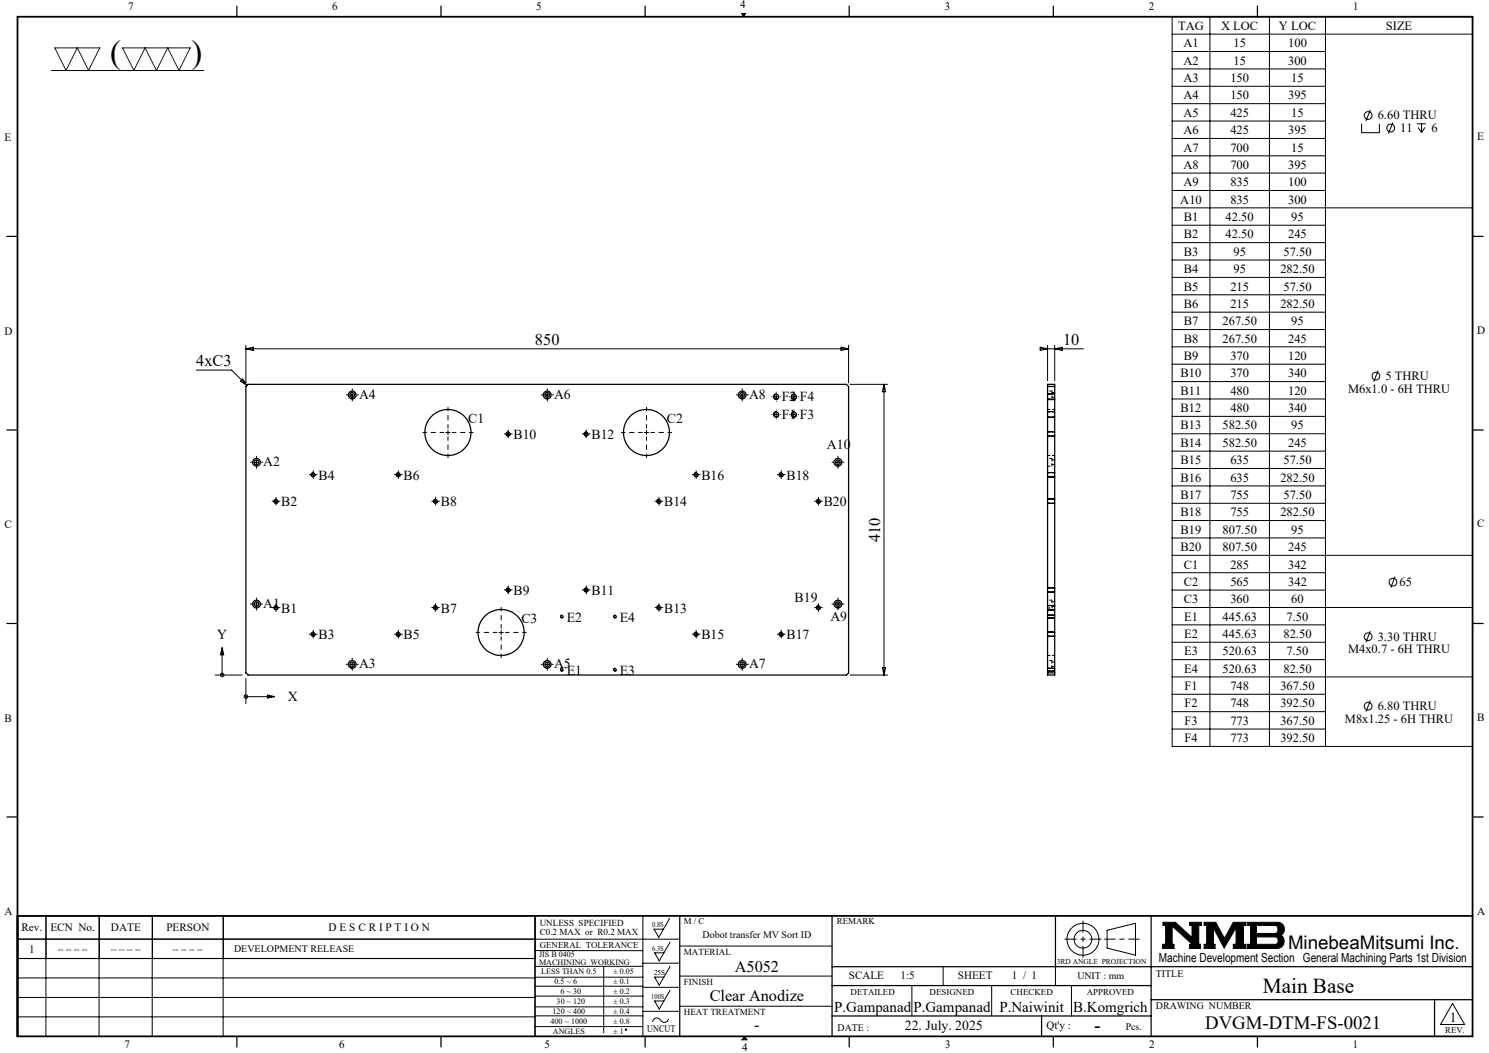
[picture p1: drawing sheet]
<svg xmlns="http://www.w3.org/2000/svg" width="420mm" height="297mm" viewBox="0 0 420 297" stroke-linecap="round" stroke-linejoin="round" font-family="sans-serif">
<g fill="none" stroke="#000" stroke-width=".28">
<path d="M14.5 19.9h43M209.2 3.8h1.1l-.6 .9zM330.6 4.7h84.8v205.8h-84.8zM330.6 14.5h43.3M330.6 19.4h43.3M330.6 9.6h84.8M341.3 4.7v205.8M358.1 4.7v205.8M373.9 4.7v205.8M330.6 24.3h43.3M330.6 29.2h43.3M330.6 34.1h43.3"/>
<path d="M330.6 39h43.3M384.1 34.9v2.5h5v-2.5M386.5 31l-1.2 3.1M392.9 34.5l-1.2 3.2M399.7 34.9h2.5M400 35.9l1 1.5M401 34.9v2.5M401.9 35.9l-.9 1.5M330.6 44h43.3M330.6 48.8h43.3M330.6 53.7h43.3M330.6 58.6h84.8"/>
<path d="M330.6 63.5h43.3M330.6 68.4h43.3M330.6 73.3h43.3M330.6 78.2h43.3M69.4 98.4h170M69.4 97.4v10.6M69.4 98.4l2-.5v.9zM237.2 97.9l2.2 .5-2.2 .4zM239.4 97.4v10.6M293.4 98.4h12.2M293.4 97.9l2.1 .5-2.1 .4zM295.5 97.4v10"/>
<path d="M297.5 97.4v10M297.5 98.4l2.1-.5v.9zM330.6 83.1h43.3M330.6 88h43.3M330.6 93h43.3M330.6 97.8h43.3M55.4 104.4h9.9l4.3 4.3M67.8 107.5l.7-.6 1.1 1.8zM98.7 111.4h1.2M99.3 110.8v1.2M153.7 111.4h1.2M154.3 110.8v1.2"/>
<path d="M208.7 111.4h1.2M209.3 110.8v1.2M218.3 116.9h1.2M218.3 111.9h1.2M218.9 111.3v1.2M218.9 116.3v1.2M219.1 116.1a.79 .79 0 0 0-.9 .6 .79 .79 0 0 0 .6 1 .79 .79 0 0 0 .9-.6M219.1 111.1a.8 .8 0 0 0-.9 .6 .8 .8 0 0 0 .5 1 .8 .8 0 0 0 1-.6M223.3 116.9h1.2M223.3 111.9h1.2M223.9 111.3v1.2M223.9 116.3v1.2"/>
<path d="M224.2 116.1a.79 .79 0 0 0-1 .6 .79 .79 0 0 0 .6 1 .79 .79 0 0 0 .9-.6M224.2 111.1a.8 .8 0 0 0-1 .6 .8 .8 0 0 0 .5 1 .8 .8 0 0 0 1-.6M239.7 108.4h10.6M249.3 108.4v82M249.3 108.4l.5 2.1h-.9zM295.5 116.1h2M295.5 117.7h2M295.5 111.1h2M295.5 112.7h2M330.6 102.7h43.3M330.6 107.6h43.3M330.6 112.5h43.3"/>
<path d="M330.6 117.4h43.3M388.7 104.5l-1.2 3.1M71.8 130.4h1.2M72.4 129.8v1.2M87.7 133.9h1.2M88.3 133.3v1.2M88.5 133.3a.61 .61 0 0 0-.7 .4 .61 .61 0 0 0 .4 .8 .61 .61 0 0 0 .7-.4M111.8 133.9h1.2M112.4 133.3v1.2M112.5 133.3a.61 .61 0 0 0-.7 .4 .61 .61 0 0 0 .4 .8 .61 .61 0 0 0 .7-.4M125.7 122h1.3M126.4 121.4v1.2"/>
<path d="M142.7 122.4h1.2M143.3 121.8v1.2M143.5 121.8a.61 .61 0 0 0-.7 .4 .61 .61 0 0 0 .4 .8 .61 .61 0 0 0 .7-.4M164.7 122.4h1.2M165.3 121.8v1.2M165.5 121.8a.59 .59 0 0 0-.7 .4 .59 .59 0 0 0 .4 .8 .59 .59 0 0 0 .7-.4M181.8 122h1.2M182.4 121.4v1.2M195.8 133.9h1.2M196.4 133.3v1.2M196.5 133.3a.61 .61 0 0 0-.7 .4 .61 .61 0 0 0 .4 .8 .61 .61 0 0 0 .7-.4M219.7 133.9h1.2"/>
<path d="M220.3 133.3v1.2M220.5 133.3a.59 .59 0 0 0-.7 .4 .59 .59 0 0 0 .4 .8 .59 .59 0 0 0 .7-.4M235.8 130.4h1.2M236.4 129.8v1.2M295.5 133.3h2M295.5 134.5h2M295.5 121.8h2M295.5 123h2M330.6 122.3h43.3M330.6 127.2h43.3M330.6 132.1h43.3M330.6 137.1h43.3"/>
<path d="M77.3 141.4h1.2M77.9 140.8v1.2M78 140.8a.6 .6 0 0 0-.7 .5 .6 .6 0 0 0 .4 .7 .6 .6 0 0 0 .7-.5M122.2 141.4h1.2M122.8 140.8v1.2M123 140.8a.6 .6 0 0 0-.7 .5 .6 .6 0 0 0 .4 .7 .6 .6 0 0 0 .7-.5M185.2 141.4h1.2M185.8 140.8v1.2M186 140.8a.6 .6 0 0 0-.7 .5 .6 .6 0 0 0 .4 .7 .6 .6 0 0 0 .7-.5M230.3 141.4h1.2M230.9 140.8v1.2M231 140.8a.6 .6 0 0 0-.7 .5 .6 .6 0 0 0 .4 .7 .6 .6 0 0 0 .7-.5"/>
<path d="M295.5 140.8h2M295.5 142h2M330.6 142h43.3M330.6 146.8h43.3M330.6 151.7h43.3M330.6 156.6h84.8M71.8 170.4h1.2M72.4 169.8v1.2M77.3 171.4h1.2M77.9 170.8v1.2M78 170.8a.61 .61 0 0 0-.7 .4 .61 .61 0 0 0 .4 .8 .61 .61 0 0 0 .7-.4M87.7 178.9h1.2"/>
<path d="M88.3 178.3v1.2M88.5 178.3a.6 .6 0 0 0-.7 .5 .6 .6 0 0 0 .4 .7 .6 .6 0 0 0 .7-.5M111.8 178.9h1.2M112.4 178.3v1.2M112.5 178.3a.6 .6 0 0 0-.7 .5 .6 .6 0 0 0 .4 .7 .6 .6 0 0 0 .7-.5M122.2 171.4h1.2M122.8 170.8v1.2M123 170.8a.61 .61 0 0 0-.7 .4 .61 .61 0 0 0 .4 .8 .61 .61 0 0 0 .7-.4M140.8 178.4h1.2M141.4 177.8v1.2M142.7 166.4h1.2M143.3 165.8v1.2"/>
<path d="M143.5 165.8a.61 .61 0 0 0-.7 .4 .61 .61 0 0 0 .4 .8 .61 .61 0 0 0 .7-.5M158.6 173.5a.4 .4 0 0 0-.5 .3 .4 .4 0 0 0 .3 .5 .4 .4 0 0 0 .5-.3M164.7 166.4h1.2M165.3 165.8v1.2M165.5 165.8a.59 .59 0 0 0-.7 .4 .59 .59 0 0 0 .4 .7 .59 .59 0 0 0 .7-.4M173.6 173.5a.4 .4 0 0 0-.5 .3 .4 .4 0 0 0 .3 .5 .4 .4 0 0 0 .4-.3M185.2 171.4h1.2M185.8 170.8v1.2M186 170.8a.61 .61 0 0 0-.7 .4 .61 .61 0 0 0 .4 .8 .61 .61 0 0 0 .7-.4M195.8 178.9h1.2M196.4 178.3v1.2M196.5 178.3a.6 .6 0 0 0-.7 .5 .6 .6 0 0 0 .4 .7 .6 .6 0 0 0 .7-.5"/>
<path d="M219.7 178.9h1.2M220.3 178.3v1.2M220.5 178.3a.58 .58 0 0 0-.7 .4 .58 .58 0 0 0 .4 .8 .58 .58 0 0 0 .7-.5M230.3 171.4h1.2M230.9 170.8v1.2M231 170.8a.61 .61 0 0 0-.7 .4 .61 .61 0 0 0 .4 .8 .61 .61 0 0 0 .7-.4M235.8 170.4h1.2M236.4 169.8v1.2M295.5 170.8h2M295.5 172h2M295.5 178.3h2M295.5 179.5h2"/>
<path d="M295.5 165.8h2M295.5 167h2M295.5 173.5h2M295.5 174.3h2M330.6 161.5h43.3M330.6 166.4h43.3M330.6 171.3h84.8M330.6 176.2h43.3M386.5 178l-1.2 3.1M393.5 162.6l-1.2 3.2M60.7 190.4h7.6M62.7 182.6l.4 2.1h-.9z"/>
<path d="M62.7 184.7v5.7M69.4 191.4v7.1M69.4 196.5h6M75.4 196l2.1 .5-2.1 .4zM98.7 187.4h1.2M99.3 186.8v1.2M153.7 187.4h1.2M154.3 186.8v1.2M158.6 188.5a.39 .39 0 0 0-.5 .3 .39 .39 0 0 0 .3 .5 .39 .39 0 0 0 .5-.3M173.6 188.5a.39 .39 0 0 0-.5 .3 .39 .39 0 0 0 .3 .5 .39 .39 0 0 0 .4-.3M208.7 187.4h1.2M209.3 186.8v1.2"/>
<path d="M239.7 190.4h10.6M248.9 188.3h.9l-.5 2.1zM295.5 188.5h2M295.5 189.3h2M330.6 181.1h43.3M330.6 186.1h43.3M330.6 190.9h84.8M330.6 195.8h43.3M386.5 197.6l-1.2 3.1M330.6 200.7h43.3M330.6 205.6h43.3M13 258.3l-.1 34"/>
<path d="M27.9 258.3v34M28 258.3v12M42.9 258.3v34M43 258.3v12M62.9 258.3v34M63 258.3v12M150.9 258.3v34M181.3 258.3v34M188.9 259l-3.1 5.4-1.3-2.3h2.6M4.9 264.9h186.8M4.9 275.8h146M5 270.3v-12h146v12l-146.1 .1"/>
<path d="M150.9 278.2h30.4M150.9 275.6h30.4M150.9 272.6h30.4M150.9 268.1h30.4M170.3 272.6v18.7M181.3 271.7h10.4M181.3 278.5h10.4M189 279.3l-3.1 5.3-1.3-2.3h2.7M189 265.7l-3.1 5.3-1.3-2.3h2.7M189 272.6l-3.1 5.3-1.3-2.3h2.7M191.7 266.8h43M191.7 275.3h43"/>
<path d="M257.2 278v8.6M266 272.7v5.3M279.7 278v8.6M297.7 272.7v5.3M302.2 278v8.6M312.3 262.4l8-2v9l-8-2zM328 260.1h3.5l4.7 4.3v-3.4h-.6v-.9h3.2v.9h-.7v5.3h.5v1.2h-3v-1.2h.7l-5.7-5.1v5.1h.6v1.2h-3.3v-1.2h.9v-5.3h-.8zM339.7 260.1h3.2l2.5 4.6 2.5-4.6h3.5v.9h-.7v5.3h.7v1.2h-3.5v-1.2h.8v-4.6l-3.4 5.7-3-5.7v4.6h.4v1.2h-3v-1.2h.7v-5.3h-.7zM351.9 260.1h8.4a1.97 1.97 0 0 1 1.9 1.5 1.97 1.97 0 0 1-.9 2.2 2.03 2.03 0 0 1 .8 2.2 2.03 2.03 0 0 1-1.8 1.5h-8.4v-1.2h.8v-5.3h-.8zM354.4 261h5.4l.6 .5v1.2l-.7 .6h-5.3zM354.4 264.3h5.4l.6 .4 .1 1-.6 .6h-5.5zM4.9 281.3h146"/>
<path d="M4.9 286.8h146M150.9 280.9h30.4M150.9 286.5h30.4M150.9 284h30.4M150.9 289.6h30.4M181.3 285.3h10.4M188.6 287.4a1.34 1.34 0 0 1-1.3 1 1.34 1.34 0 0 1-1.3-1 1.16 1.16 0 0 0-1.2-.2 1.16 1.16 0 0 0-.7 1.1M191.7 283.8h43M210 292.3l.7 1M409.7 283l3.4 6h-6.8z"/>
<circle cx="385.9" cy="32.6" r="1.09"/>
<circle cx="392.3" cy="36.1" r="1.1"/>
<circle cx="388.1" cy="106.1" r="1.09"/>
<circle cx="385.9" cy="179.6" r="1.09"/>
<circle cx="392.9" cy="164.2" r="1.1"/>
<circle cx="62.7" cy="190.4" r=".49"/>
<circle cx="69.4" cy="196.5" r=".5"/>
<circle cx="385.9" cy="199.2" r="1.08"/>
<circle cx="305.5" cy="264.9" r="2.51"/>
<circle cx="305.5" cy="264.9" r="4.5"/>
<circle cx="176.6" cy="290.4" r=".2"/>
</g>
<path d="M311.6 264.9h9.7" fill="none" stroke="#000" stroke-width=".28" stroke-dasharray="15.2 1.3 1.3 1.3" stroke-dashoffset="12.3"/>
<path d="M305.5 259.8v10.2M300.4 264.9h10.2" fill="none" stroke="#000" stroke-width=".28" stroke-dasharray="15.2 1.3 1.3 1.3" stroke-dashoffset="12"/>
<g fill="none" stroke="#000" stroke-width=".35">
<path d="M66.8 1.7v3M124.4 1.7v3M182 1.7v3M239.5 1.7v3M297.1 1.7v3M354.7 1.7v3M1.9 66.7h3M415.4 66.7h3M69.4 109l.6-.6h168.8l.6 .6v80.8l-.6 .6h-168.8l-.6-.6zM295.5 108.4h2v82h-2zM295.5 109h2M1.9 121.3h3"/>
<path d="M415.4 121.3h3M1.9 175.9h3M415.4 175.9h3M295.5 189.8h2M1.9 230.4h3M415.4 230.4h3M150.9 258.3v34M191.7 258.3v34M234.7 258.3v34M297.7 258.3v14.4M324.7 258.3v34M234.7 272.7h180.7"/>
<path d="M234.7 278h90M66.8 292.3v3M124.4 292.3v3M182 292.3v3M234.7 286.6h90M239.5 292.3v3M293.8 286.6v5.7M297.1 292.3v3M324.7 282h90.7M354.7 292.3v3M404.6 282v10.3"/>
<circle cx="99.3" cy="111.4" r=".66"/>
<circle cx="99.3" cy="111.4" r="1.1"/>
<circle cx="154.3" cy="111.4" r=".66"/>
<circle cx="154.3" cy="111.4" r="1.1"/>
<circle cx="209.3" cy="111.4" r=".66"/>
<circle cx="209.3" cy="111.4" r="1.1"/>
<circle cx="218.9" cy="111.9" r=".68"/>
<circle cx="218.9" cy="116.9" r=".68"/>
<circle cx="224" cy="116.9" r=".68"/>
<circle cx="224" cy="111.9" r=".68"/>
<circle cx="72.4" cy="130.4" r=".66"/>
<circle cx="72.4" cy="130.4" r="1.09"/>
<circle cx="88.3" cy="133.9" r=".51"/>
<circle cx="112.4" cy="133.9" r=".51"/>
<circle cx="126.3" cy="122" r="6.5"/>
<circle cx="143.3" cy="122.4" r=".51"/>
<circle cx="165.3" cy="122.4" r=".51"/>
<circle cx="182.3" cy="122" r="6.5"/>
<circle cx="196.3" cy="133.9" r=".51"/>
<circle cx="220.3" cy="133.9" r=".51"/>
<circle cx="236.4" cy="130.4" r=".66"/>
<circle cx="236.4" cy="130.4" r="1.09"/>
<circle cx="77.9" cy="141.4" r=".5"/>
<circle cx="122.8" cy="141.4" r=".5"/>
<circle cx="185.8" cy="141.4" r=".5"/>
<circle cx="230.9" cy="141.4" r=".5"/>
<circle cx="72.3" cy="170.4" r=".67"/>
<circle cx="72.4" cy="170.4" r="1.09"/>
<circle cx="77.8" cy="171.4" r=".51"/>
<circle cx="88.3" cy="178.9" r=".5"/>
<circle cx="112.4" cy="178.9" r=".5"/>
<circle cx="122.8" cy="171.4" r=".51"/>
<circle cx="141.3" cy="178.4" r="6.5"/>
<circle cx="143.3" cy="166.4" r=".5"/>
<circle cx="158.5" cy="173.9" r=".33"/>
<circle cx="165.4" cy="166.4" r=".5"/>
<circle cx="173.5" cy="173.9" r=".33"/>
<circle cx="185.8" cy="171.4" r=".51"/>
<circle cx="196.4" cy="178.9" r=".5"/>
<circle cx="220.3" cy="178.9" r=".5"/>
<circle cx="230.8" cy="171.4" r=".51"/>
<circle cx="236.3" cy="170.4" r=".67"/>
<circle cx="236.4" cy="170.4" r="1.09"/>
<circle cx="99.3" cy="187.4" r=".67"/>
<circle cx="99.3" cy="187.4" r="1.1"/>
<circle cx="154.3" cy="187.4" r=".67"/>
<circle cx="154.3" cy="187.4" r="1.1"/>
<circle cx="158.5" cy="188.9" r=".33"/>
<circle cx="173.5" cy="188.9" r=".33"/>
<circle cx="209.3" cy="187.4" r=".67"/>
<circle cx="209.3" cy="187.4" r="1.1"/>
</g>
<path d="M4.9 4.7h410.5v287.6h-410.5zM4.9 258.3h410.5" fill="none" stroke="#000" stroke-width=".5"/>
<path d="M210 292.3l-.7 1h1.4" fill="none" stroke="#00f" stroke-width=".28"/>
<g fill="#000">
<path d="M210 292.3l.7 1h-1.4z"/>
<path d="M209.2 3.8l.5 .9 .6-.9zM328 260.1v.9h.8v5.3h-.9v1.2h3.3v-1.2h-.6v-5.1l5.7 5.1h-.7v1.2h3v-1.2h-.5v-5.3h.7v-.9h-3.2v.9h.6v3.4l-4.7-4.3zM351.9 260.1v.9h.8v5.3h-.8v1.2l9-.1 .9-.6 .3-.7v-1.3l-.4-.7a.3 .3 0 0 1-.3-.3 .3 .3 0 0 1 .3-.3l.5-.7 .1-1.1-.5-.9-.8-.6zM354.4 264.3h5.4l.6 .4 .1 1-.6 .6h-5.5zM354.4 261l5.5 .1 .5 .5v1.1l-.6 .6h-5.4zM339.7 260.1v.9h.7v5.3h-.7v1.2h3v-1.2h-.4v-4.6l3 5.7 3.4-5.7v4.6h-.8v1.2h3.5v-1.2h-.7v-5.3h.7v-.9h-3.5l-2.5 4.6-2.5-4.6z" fill-rule="evenodd"/>
</g>
<path d="M15.5 13.5h12.7l-3.2 6.4-3.2-6.4-3.2 6.4zM34.6 13.5h19.1l-3.2 6.4-3.2-6.4-3.2 6.4-3.2-6.4-3.2 6.4z" fill="none" stroke="#191924" stroke-width=".28"/>
<path d="M125.2 122h-5.9M126.4 120.8v-5.9M126.4 123.2v5.9M127.6 122h5.9M181.2 122h-5.9M182.4 120.8v-5.9M182.4 123.2v5.9M183.6 122h5.9M140.2 178.4h-5.9M141.4 177.2v-5.9M141.4 179.6v5.9M142.6 178.4h5.9" fill="none" stroke="#000" stroke-width=".28" stroke-dasharray="15.2 1.3 1.3 1.3" stroke-dashoffset="14.2"/>
<g fill="none" stroke="#000" stroke-width=".28" stroke-dasharray="15.2 1.3 1.3 1.3">
<path d="M98.2 111.4h-.5M99.4 110.2v-.5M99.4 112.6v.5M100.6 111.4h.5M153.2 111.4h-.5M154.4 110.2v-.5M154.4 112.6v.5M155.6 111.4h.5M208.2 111.4h-.5M209.4 110.2v-.5M209.4 112.6v.5M210.6 111.4h.5"/>
<path d="M217.8 116.9h-.1M217.8 111.9h-.1M219 115.7v-.1M219 118.1v.1M219 110.7v-.1M219 113.1v.1M220.2 116.9h.1M220.2 111.9h.1M222.8 116.9h-.1M222.8 111.9h-.1M224 115.7v-.1M224 118.1v.1"/>
<path d="M224 110.7v-.1M224 113.1v.1M225.2 116.9h.1M225.2 111.9h.1M71.2 130.4h-.5M72.4 129.2v-.5M72.4 131.6v.5M73.6 130.4h.5M87.8 133.9h-.5M88.4 133.3v-.5M88.4 134.5v.5M89 133.9h.5"/>
<path d="M111.8 133.9h-.5M112.4 133.3v-.5M112.4 134.5v.5M113 133.9h.5M142.8 122.4h-.5M143.4 121.8v-.5M143.4 123v.5M144 122.4h.5M164.8 122.4h-.5M165.4 121.8v-.5M165.4 123v.5M166 122.4h.5"/>
<path d="M195.8 133.9h-.5M196.4 133.3v-.5M196.4 134.5v.5M197 133.9h.5M219.8 133.9h-.5M220.4 133.3v-.5M220.4 134.5v.5M221 133.9h.5M235.2 130.4h-.5M236.4 129.2v-.5M236.4 131.6v.5M237.6 130.4h.5"/>
<path d="M77.3 141.4h-.5M77.9 140.8v-.5M77.9 142v.5M78.5 141.4h.5M122.3 141.4h-.5M122.9 140.8v-.5M122.9 142v.5M123.5 141.4h.5M185.3 141.4h-.5M185.9 140.8v-.5M185.9 142v.5M186.5 141.4h.5"/>
<path d="M230.3 141.4h-.5M230.9 140.8v-.5M230.9 142v.5M231.5 141.4h.5M71.2 170.4h-.5M72.4 169.2v-.5M72.4 171.6v.5M73.6 170.4h.5M77.3 171.4h-.5M77.9 170.8v-.5M77.9 172v.5M78.5 171.4h.5"/>
<path d="M87.8 178.9h-.5M88.4 178.3v-.5M88.4 179.5v.5M89 178.9h.5M111.8 178.9h-.5M112.4 178.3v-.5M112.4 179.5v.5M113 178.9h.5M122.3 171.4h-.5M122.9 170.8v-.5M122.9 172v.5M123.5 171.4h.5"/>
<path d="M142.8 166.4h-.5M143.4 165.8v-.5M143.4 167v.5M144 166.4h.5M164.8 166.4h-.5M165.4 165.8v-.5M165.4 167v.5M166 166.4h.5M185.3 171.4h-.5M185.9 170.8v-.5M185.9 172v.5M186.5 171.4h.5"/>
<path d="M195.8 178.9h-.5M196.4 178.3v-.5M196.4 179.5v.5M197 178.9h.5M219.8 178.9h-.5M220.4 178.3v-.5M220.4 179.5v.5M221 178.9h.5M230.3 171.4h-.5M230.9 170.8v-.5M230.9 172v.5M231.5 171.4h.5"/>
<path d="M235.2 170.4h-.5M236.4 169.2v-.5M236.4 171.6v.5M237.6 170.4h.5M98.2 187.4h-.5M99.4 186.2v-.5M99.4 188.6v.5M100.6 187.4h.5M153.2 187.4h-.5M154.4 186.2v-.5M154.4 188.6v.5M155.6 187.4h.5"/>
<path d="M208.2 187.4h-.5M209.4 186.2v-.5M209.4 188.6v.5M210.6 187.4h.5"/>
</g>
<path d="M75.4 196l2.1 .5-2.1 .4zM62.7 182.6l.4 2.1h-.9z" fill="#000"/>
<path d="M296.7 112.5v-2.2M296.7 131.5v-2.2M296.7 171.5v-2.2M296.7 188.5v-2.2" fill="none" stroke="#000" stroke-width=".28" stroke-dasharray="1.3 .6" stroke-dashoffset=".5"/>
<g fill="none" stroke="#000" stroke-width=".28" stroke-dasharray="1.3 .6" stroke-dashoffset=".6">
<path d="M295.5 117.6h2M295.5 112.6h2M295.5 112.5h1.2M296.7 110.3h-1.2M297.5 116.2h-2M297.5 111.2h-2M297.5 115.5h-2M295.5 131.5h1.2M295.5 134.4h2M295.5 128.5h2M295.5 122.9h2M296.7 129.3h-1.2"/>
<path d="M297.5 133.4h-2M297.5 121.9h-2M295.5 141.9h2M297.5 140.9h-2M295.5 171.5h1.2M295.5 171.9h2M295.5 179.4h2M295.5 174.2h2M295.5 166.9h2M296.7 169.3h-1.2M297.5 170.9h-2M297.5 178.4h-2"/>
<path d="M297.5 173.5h-2M297.5 165.9h-2M295.5 188.5h1.2M295.5 189.2h2M295.5 184.9h2M296.7 186.3h-1.2M297.5 188.5h-2"/>
</g>
<path d="M296.7 112h.8M297.5 110.7h-.8M296.7 131h.8M297.5 129.7h-.8M296.7 171h.8M297.5 169.7h-.8M296.7 188h.8M297.5 186.7h-.8" fill="none" stroke="#000" stroke-width=".28" stroke-dasharray="1.3 .6" stroke-dashoffset=".4"/>
<g font-size="9.2">
<text x="31.1" y="17.7">(</text>
<text x="54" y="17.8">)</text>
</g>
<text font-size="6" x="356.2" y="280">Main Base</text>
<g font-size="5.3">
<text x="363.3" y="267.7">MinebeaMitsumi Inc.</text>
<text x="339.9" y="290.4">DVGM-DTM-FS-0021</text>
</g>
<text font-size="4.9" x="308.8" y="290.9">-</text>
<g font-size="4.6">
<text x="150.9" y="97.3">850</text>
<text x="299.8" y="97.3">10</text>
<text x="55.4" y="103.3">4xC3</text>
<text x="248.3" y="152.8" transform="rotate(-90 248.3 152.8)">410</text>
<text x="207.3" y="274.1">A5052</text>
<text x="200.2" y="282.4">Clear Anodize</text>
<text x="212.7" y="290.6">-</text>
</g>
<g font-size="4.2">
<text x="235.3" y="285.5">P.Gampanad</text>
<text x="257.6" y="285.5">P.Gampanad</text>
<text x="281.9" y="285.5">P.Naiwinit</text>
<text x="302.7" y="285.5">B.Komgrich</text>
</g>
<g font-size="3.9">
<text x="101.3" y="112.4">A4</text>
<text x="156.3" y="112.4">A6</text>
<text x="211.3" y="112.4">A8</text>
<text x="220.6" y="113.2">F2 F4</text>
<text x="132.1" y="119.2">C1</text>
<text x="188.1" y="119.2">C2</text>
<text x="220.6" y="118.2">F1 F3</text>
<text x="144.8" y="123.8">B10</text>
<text x="166.8" y="123.8">B12</text>
<text x="74.3" y="131.4">A2</text>
<text x="233.2" y="126.8">A10</text>
<text x="89.9" y="135.4">B4</text>
<text x="113.9" y="135.4">B6</text>
<text x="197.9" y="135.4">B16</text>
<text x="221.8" y="135.4">B18</text>
<text x="79.3" y="142.8">B2</text>
<text x="124.4" y="142.9">B8</text>
<text x="187.3" y="142.8">B14</text>
<text x="232.3" y="142.8">B20</text>
<text x="144.8" y="167.9">B9</text>
<text x="166.8" y="167.9">B11</text>
<text x="74.3" y="171.4">A1</text>
<text x="79.3" y="172.8">B1</text>
<text x="124.4" y="172.9">B7</text>
<text x="187.3" y="172.8">B13</text>
<text x="224.1" y="169.8">B19</text>
<text x="147.1" y="175.6">C3</text>
<text x="159.9" y="175.5">E2</text>
<text x="174.9" y="175.5">E4</text>
<text x="234.2" y="175.2">A9</text>
<text x="61.3" y="180.1">Y</text>
<text x="89.9" y="180.4">B3</text>
<text x="113.9" y="180.4">B5</text>
<text x="197.9" y="180.4">B15</text>
<text x="221.8" y="180.4">B17</text>
<text x="101.3" y="188.4">A3</text>
<text x="156.3" y="188.4">A5</text>
<text x="159.9" y="190.5">E1</text>
<text x="174.9" y="190.5">E3</text>
<text x="211.3" y="188.4">A7</text>
<text x="81.2" y="197.7">X</text>
<text x="255.2" y="290.6">22. July. 2025</text>
<text x="408.9" y="288.2">1</text>
</g>
<g font-size="3.5">
<text x="332.3" y="8.4">TAG</text>
<text x="344.4" y="8.4">X LOC</text>
<text x="360.8" y="8.4">Y LOC</text>
<text x="390.9" y="8.4">SIZE</text>
<text x="333.8" y="13.4">A1</text>
<text x="347.9" y="13.4">15</text>
<text x="363.3" y="13.4">100</text>
<text x="333.8" y="18.2">A2</text>
<text x="333.8" y="23.1">A3</text>
<text x="347" y="23.1">150</text>
<text x="347.9" y="18.2">15</text>
<text x="363.3" y="18.2">300</text>
<text x="364.2" y="23.1">15</text>
<text x="333.8" y="28">A4</text>
<text x="347" y="28">150</text>
<text x="363.3" y="28">395</text>
<text x="333.8" y="32.9">A5</text>
<text x="347" y="32.9">425</text>
<text x="364.2" y="32.9">15</text>
<text x="388.6" y="33.7">6.60 THRU</text>
<text x="333.8" y="37.8">A6</text>
<text x="347" y="37.8">425</text>
<text x="363.3" y="37.8">395</text>
<text x="395" y="37.2">11</text>
<text x="403.8" y="37.2">6</text>
<text x="333.8" y="42.7">A7</text>
<text x="333.8" y="47.6">A8</text>
<text x="347" y="42.7">700</text>
<text x="347" y="47.6">700</text>
<text x="363.3" y="47.6">395</text>
<text x="364.2" y="42.7">15</text>
<text x="333.8" y="52.5">A9</text>
<text x="347" y="52.5">835</text>
<text x="363.3" y="52.5">100</text>
<text x="332.9" y="57.4">A10</text>
<text x="347" y="57.4">835</text>
<text x="363.3" y="57.4">300</text>
<text x="333.9" y="62.4">B1</text>
<text x="345.7" y="62.4">42.50</text>
<text x="364.2" y="62.4">95</text>
<text x="333.9" y="67.2">B2</text>
<text x="345.7" y="67.2">42.50</text>
<text x="363.3" y="67.2">245</text>
<text x="333.9" y="72.1">B3</text>
<text x="333.9" y="77">B4</text>
<text x="347.9" y="72.1">95</text>
<text x="347.9" y="77">95</text>
<text x="361.1" y="77">282.50</text>
<text x="362" y="72.1">57.50</text>
<text x="333.9" y="81.9">B5</text>
<text x="347" y="81.9">215</text>
<text x="362" y="81.9">57.50</text>
<text x="333.9" y="86.8">B6</text>
<text x="347" y="86.8">215</text>
<text x="361.1" y="86.8">282.50</text>
<text x="333.9" y="91.7">B7</text>
<text x="344.8" y="91.7">267.50</text>
<text x="364.2" y="91.7">95</text>
<text x="333.9" y="96.6">B8</text>
<text x="333.9" y="101.5">B9</text>
<text x="344.8" y="96.6">267.50</text>
<text x="347" y="101.5">370</text>
<text x="363.3" y="96.6">245</text>
<text x="363.3" y="101.5">120</text>
<text x="333" y="106.4">B10</text>
<text x="347" y="106.4">370</text>
<text x="363.3" y="106.4">340</text>
<text x="390.8" y="107.2">5 THRU</text>
<text x="333" y="111.3">B11</text>
<text x="347" y="111.3">480</text>
<text x="363.3" y="111.3">120</text>
<text x="380.2" y="110.7">M6x1.0 - 6H THRU</text>
<text x="333" y="116.2">B12</text>
<text x="347" y="116.2">480</text>
<text x="363.3" y="116.2">340</text>
<text x="333" y="121.1">B13</text>
<text x="344.8" y="121.1">582.50</text>
<text x="364.2" y="121.1">95</text>
<text x="333" y="126">B14</text>
<text x="333" y="130.9">B15</text>
<text x="344.8" y="126">582.50</text>
<text x="347" y="130.9">635</text>
<text x="362" y="130.9">57.50</text>
<text x="363.3" y="126">245</text>
<text x="333" y="135.8">B16</text>
<text x="347" y="135.8">635</text>
<text x="361.1" y="135.8">282.50</text>
<text x="333" y="140.7">B17</text>
<text x="347" y="140.7">755</text>
<text x="362" y="140.7">57.50</text>
<text x="333" y="145.6">B18</text>
<text x="347" y="145.6">755</text>
<text x="361.1" y="145.6">282.50</text>
<text x="333" y="150.5">B19</text>
<text x="333" y="155.4">B20</text>
<text x="344.8" y="150.5">807.50</text>
<text x="344.8" y="155.4">807.50</text>
<text x="363.3" y="155.4">245</text>
<text x="364.2" y="150.5">95</text>
<text x="333.9" y="160.4">C1</text>
<text x="347" y="160.4">285</text>
<text x="363.3" y="160.4">342</text>
<text x="333.9" y="165.2">C2</text>
<text x="347" y="165.2">565</text>
<text x="363.3" y="165.2">342</text>
<text x="394.7" y="165.3">65</text>
<text x="333.9" y="170.1">C3</text>
<text x="347" y="170.1">360</text>
<text x="364.2" y="170.1">60</text>
<text x="334" y="179.9">E2</text>
<text x="334" y="175.1">E1</text>
<text x="344.8" y="179.9">445.63</text>
<text x="344.8" y="175.1">445.63</text>
<text x="362" y="179.9">82.50</text>
<text x="362.9" y="175.1">7.50</text>
<text x="334" y="184.8">E3</text>
<text x="344.8" y="184.8">520.63</text>
<text x="362.9" y="184.8">7.50</text>
<text x="380.2" y="184.2">M4x0.7 - 6H THRU</text>
<text x="388.6" y="180.7">3.30 THRU</text>
<text x="334" y="189.7">E4</text>
<text x="344.8" y="189.7">520.63</text>
<text x="362" y="189.7">82.50</text>
<text x="334.1" y="194.7">F1</text>
<text x="347" y="194.7">748</text>
<text x="361.1" y="194.7">367.50</text>
<text x="334.1" y="199.5">F2</text>
<text x="347" y="199.5">748</text>
<text x="361.1" y="199.5">392.50</text>
<text x="379.4" y="203.8">M8x1.25 - 6H THRU</text>
<text x="388.6" y="200.3">6.80 THRU</text>
<text x="334.1" y="204.4">F3</text>
<text x="334.1" y="209.3">F4</text>
<text x="347" y="204.4">773</text>
<text x="347" y="209.3">773</text>
<text x="361.1" y="204.4">367.50</text>
<text x="361.1" y="209.3">392.50</text>
<text x="326.9" y="271.4">Machine Development Section General Machining Parts 1st Division</text>
</g>
<g font-size="3.2">
<text x="36.1" y="2.9">7</text>
<text x="93.7" y="2.8">6</text>
<text x="151.3" y="2.8">5</text>
<text x="208.8" y="2.2">4</text>
<text x="266.5" y="2.8">3</text>
<text x="324.1" y="2.8">2</text>
<text x="381.6" y="2.8">1</text>
<text x="1.3" y="39.8">E</text>
<text x="416.6" y="39.5">E</text>
<text x="1.3" y="94.3">D</text>
<text x="416.6" y="94.1">D</text>
<text x="1.3" y="148.9">C</text>
<text x="416.6" y="148.7">C</text>
<text x="1.3" y="203.6">B</text>
<text x="416.6" y="203.3">B</text>
<text x="416.6" y="258">A</text>
<text x="1.3" y="258.1">A</text>
<text x="6.1" y="262.7">Rev.</text>
<text x="14.2" y="262.7">ECN No.</text>
<text x="31.3" y="262.7">DATE</text>
<text x="46.9" y="262.7">PERSON</text>
<text x="92.7" y="262.7">D E S C R I P T I O N</text>
<text x="8.2" y="268.7">1</text>
<text x="239.4" y="276.2">SCALE</text>
<text x="254" y="276.2">1:5</text>
<text x="270.2" y="276.2">SHEET</text>
<text x="285.4" y="276.2">1 / 1</text>
<text x="295.2" y="290.1">Qt'y :</text>
<text x="35.1" y="295.5">7</text>
<text x="95.7" y="295.6">6</text>
<text x="153.6" y="295.6">5</text>
<text x="209.3" y="296.3">4</text>
<text x="266.6" y="295.6">3</text>
<text x="324.2" y="295.6">2</text>
<text x="381.6" y="295.6">1</text>
</g>
<g font-size="2.8">
<text x="66" y="268.6">DEVELOPMENT RELEASE</text>
<text x="198.1" y="264.5">Dobot transfer MV Sort ID</text>
<text x="326" y="275.4">TITLE</text>
<text x="303.9" y="276.2">UNIT : mm</text>
<text x="326" y="284.7">DRAWING NUMBER</text>
<text x="182.5" y="291.2">UNCUT</text>
<text x="236.3" y="290.7">DATE :</text>
<text x="317.6" y="290.6">Pcs.</text>
</g>
<g font-size="2.6">
<text x="152.2" y="261.3">UNLESS SPECIFIED</text>
<text x="152.2" y="263.7">C0.2 MAX or R0.2 MAX</text>
<text x="192.9" y="269.4">MATERIAL</text>
<text x="192.9" y="277.7">FINISH</text>
<text x="192.9" y="286.3">HEAT TREATMENT</text>
</g>
<g font-size="2.5">
<text x="192.9" y="260.7">M / C</text>
<text x="236" y="260.7">REMARK</text>
<text x="16.3" y="268.5">-- -- -- --</text>
<text x="31.3" y="268.5">-- -- -- --</text>
<text x="48.8" y="268.5">-- -- -- --</text>
<text x="152.3" y="267.3">GENERAL TOLERANCE</text>
<text x="239.9" y="280.5">DETAILED</text>
<text x="262.2" y="280.5">DESIGNED</text>
<text x="285.1" y="280.5">CHECKED</text>
<text x="306.6" y="280.5">APPROVED</text>
<text x="407.7" y="291.5">REV.</text>
</g>
<g font-size="2.3">
<text x="152.1" y="270">JIS B 0405</text>
<text x="152.1" y="272.1">MACHINING WORKING</text>
<text x="152.7" y="274.6">LESS THAN 0.5</text>
<text x="173" y="274.6">± 0.05</text>
<text x="156.4" y="277.4">0.5 ~ 6</text>
<text x="158.1" y="280.3">6 ~ 30</text>
<text x="173" y="277.4">± 0.1</text>
<text x="173" y="280.3">± 0.2</text>
<text x="155.9" y="286">120 ~ 400</text>
<text x="157" y="283.2">30 ~ 120</text>
<text x="173" y="283.2">± 0.3</text>
<text x="173" y="286">± 0.4</text>
<text x="155.3" y="288.9">400 ~ 1000</text>
<text x="155.9" y="291.7">ANGLES</text>
<text x="173" y="288.9">± 0.8</text>
<text x="173" y="291.7">± 1</text>
</g>
<g font-size="2.1">
<text x="184" y="261.5">0.8S</text>
<text x="184" y="268.1">6.3S</text>
<text x="184.5" y="275">25S</text>
<text x="298.1" y="271.8">3RD ANGLE PROJECTION</text>
<text x="183.7" y="281.9">100S</text>
</g>
</svg>
